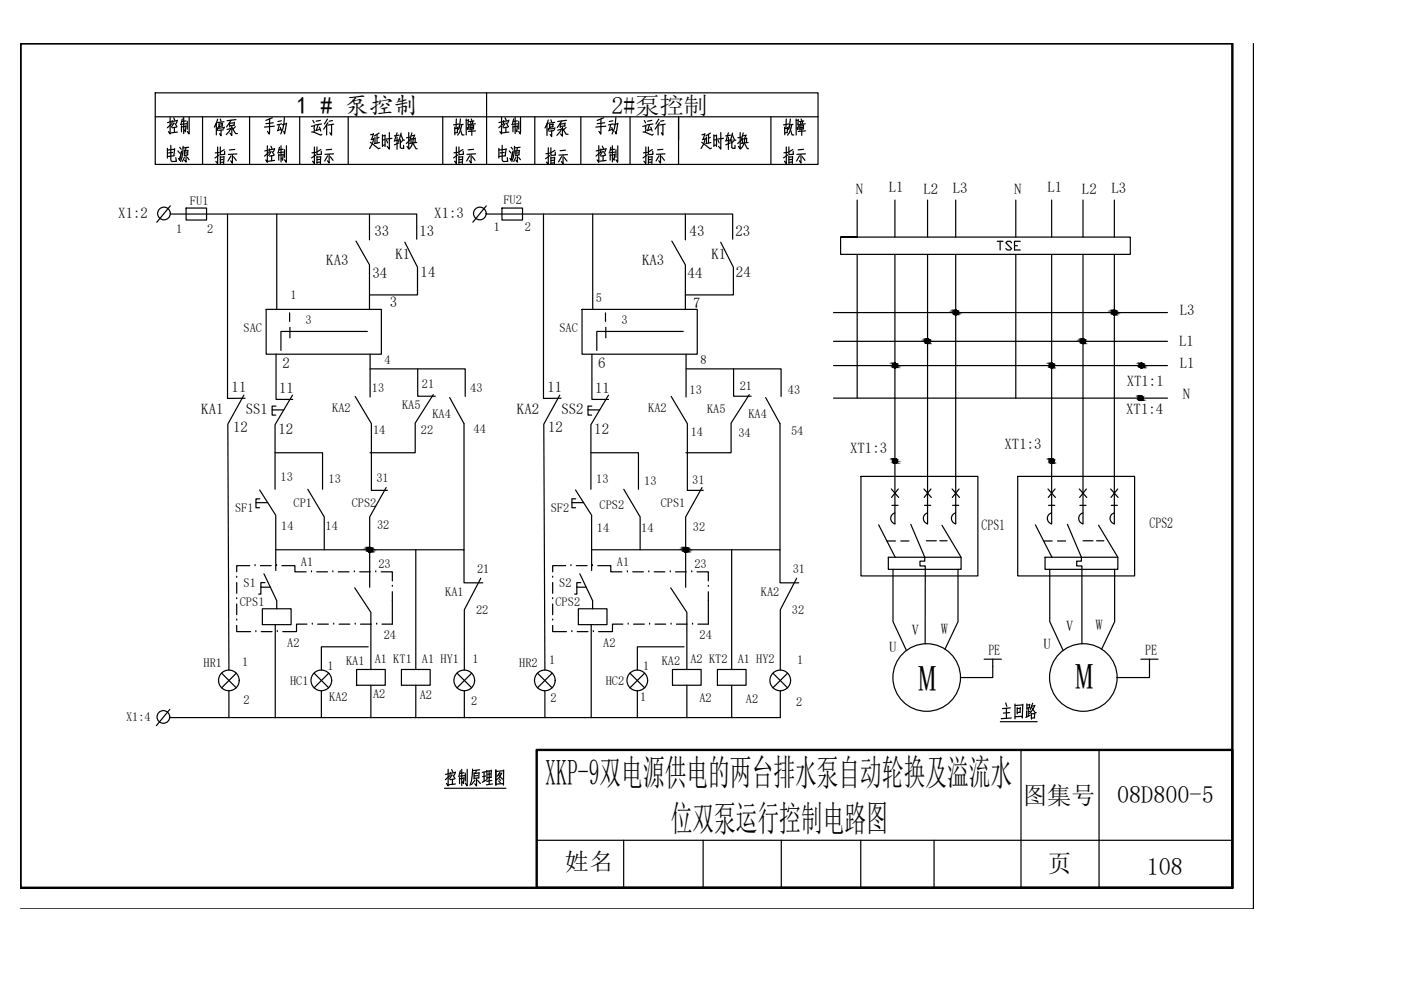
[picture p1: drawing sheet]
<svg xmlns="http://www.w3.org/2000/svg" width="297mm" height="210mm" viewBox="0 0 297 210" stroke-linecap="round" stroke-linejoin="round" font-family="sans-serif">
<!-- layer: 0 -->
<g fill="none" stroke="#000" stroke-width=".25">
<path d="M32.9 19.7h140.5v15.2h-140.5zM103.2 19.7v15.2M265.7 9.2v183.5h-261.3M32.9 24.8h140.5M35.5 31.5v2M36.1 24.9v3.5l-.4-.5M36.2 30.8l.1 3.3 1.1 .1-.1-.8M36.3 25.8l-.8 .2M36.3 26.4l-.8 .7M36.5 25.6l-.1 .8M36.6 32.3l-.9 .1M36.8 26.1l-.5 .8"/>
<path d="M36.8 25l.3 .5M36.9 33l-1.4 .2M37 27v1.1M37 31.6l-1.5 .2M37 31.5l-.1 1.5M37.1 26.1l.4 .8M37.4 26.9l-.9 .2M37.6 25.6l-1.1 .2M37.6 25.5l-.2 .7M37.6 28l-1.3 .2M37.7 32l.4 .5M37.8 33.6l.3 .3"/>
<path d="M38.1 31.2l.3 .4M38.5 26.7v1.2M38.5 32l-.4 2 .4-1.8M38.7 25.2l-.3 1M38.8 31l-.2 2.3-.3 .9M38.9 24.9v3.4M39.1 27.5l.2 .4M39.1 33.4l-.4 .8M39.1 31.8v1.3M39.4 26.8l-.9 .1M39.4 31.4l-.1 .6M39.4 25.6l-.8 .2"/>
<path d="M39.4 26.7l-.1 1.2M39.5 33v1.4l-.4-.4M39.6 26.2l-1.4 .2M39.6 32.4l-.5 .1M39.7 25.7v1.7M39.7 33.4l.4 .5M39.8 32.8l-.7 .2M39.8 31.9l-.7 .1M39.8 31.9v.9M40 31.2l-1.2 .2M40.1 24.9v3.5l-.4-.5M42.9 24.8v10.1"/>
<path d="M45.4 27l.5-.9v2.5M46.1 31.2v3.5l-.3-.5M46.1 25.3l-.2 .8M46.2 27.1l-.1 .5M46.4 26.2v.8v-.2l.8-.1M46.5 32.8l-.9 .7M46.5 32.3l-.9 .1M46.7 31.2v1.5h.9v-.6M46.7 25.2l.2 .5M46.7 33.1v1.6M46.9 27.6v1.2l-.4-.4M47.1 26.3v-.2v.6"/>
<path d="M47.1 26.2l-.7 .1M47.3 33.8l-.6 .1M47.3 27.5l-.9 .1M47.4 34.4h-.7M47.5 33.3h-.8M47.5 25.8l-1.4 .2M47.5 27.1l-1.4 .1M47.5 33.2l-.1 1.5M47.5 26.9l-.1 .4M47.5 31.7l-.8 .5M48.7 26v.9M48.9 27.3l-.8 .2"/>
<path d="M49 33.1l-.7 1.1M49 27.1l-1 1.5M49 25.5l-1 1.4M49.1 26.8v1.9l-.3-.5M49.1 27l.9 1.3h.3M49.3 32.8v1.8l-.4-.5M49.5 33.2l.6 .8M49.7 26l-1 .1M49.7 25.9l-.1 .6M49.7 26.5l-1 .2M49.8 31.7l-1.2 .1M49.9 26.9l-.5 .5"/>
<path d="M50 25.4l-1.9 .2M50.2 32.6l-1.8 .1M52.9 24.8v10.1M56.7 30.9v3.5l-.4-.5M56.9 31.8l-.8 .2M56.9 32.4l-.8 .7M57.1 31.6l-.1 .8M57.2 25.3l-.1 3.1-.4-.5M57.4 32.1l-.4 .9M57.4 31l.3 .5M57.6 33v1.1M57.7 32.1l.4 .8"/>
<path d="M57.7 25l-1.3 .5M57.9 26l-1.5 .2M58 33l-.9 .1M58.2 26.8l-2.1 .1M58.2 31.6l-1.1 .2M58.2 31.5l-.2 .7M58.2 34l-1.3 .2M59.1 32.7v1.3M59.2 26.4l-.3 1.3M59.3 31.2l-.3 1M59.4 27l.3 .7M59.6 27.4l-.8 .3"/>
<path d="M59.6 30.9v3.4M59.7 25.6l-.8 .2M59.7 33.5l.2 .5M59.7 26.3l-.9 .2M60 32.8l-.9 .1M60 31.6l-.8 .2M60 32.7l-.1 1.2M60.2 32.2l-1.3 .2M60.3 24.9l-.3 2.4-.5 1.1M60.3 31.7v1.7M60.7 26.2l-.8 .2M60.7 30.9v3.5l-.4-.5"/>
<path d="M60.7 26.1l-.4 2.3-.1-.5M63.5 24.8v10.1M66.1 28h.4l1.5 .7 .2-.2M66.3 25.5l.3 .6M66.7 31.2v3.5l-.4-.5M66.7 26.6l-.7 .2M66.7 26.5l-.2 1.5M67 32.8l-.9 .7M67 32.3l-.9 .1M67.2 31.2v1.5h1l-.1-.6M67.2 33.1v1.6M67.5 26.4l-.4 1.3"/>
<path d="M67.7 27l.3 .8M67.8 33.8l-.6 .1M67.9 27.4l-1 .3M67.9 34.4h-.7M67.9 25.5l-.9 .2M68 33.3h-.8M68 33.2l-.1 1.5M68 31.7l-.8 .5M68.2 26.3l-1.3 .2M69.3 26.4v2.2M69.4 25.3l-.6 1M69.5 33l-.7 1.1"/>
<path d="M69.5 26l-.9 1.4M69.8 32.8v1.8l-.4-.5M70 33.2l.6 .8M70.3 26.5v2.2l-.4-.5M70.3 31.7l-1.1 .1M70.5 25.6l-.7 .1M70.7 32.6l-1.8 .1M70.8 26.3l-1.3 .2M73.8 24.8v10.1M93.9 24.8v10.1M96.4 27v1.6M96.8 31.2v3.5l-.4-.5"/>
<path d="M96.8 25.2l-.1 2M97 28.1l-.6 .1M97 27.2l-.6 .1M97 27v1.1M97.1 32.8l-.9 .7M97.1 32.3l-.9 .1M97.3 31.2v1.5h1l-.1-.6M97.3 26.3l-1.1 .2M97.3 33.1v1.6M97.4 26.7l.6 1.9h.4M97.6 25.2l-.4 2.2M97.9 26.4l-.5 1.8-.4 .5"/>
<path d="M97.9 33.8l-.6 .1M98 34.4h-.7M98.1 33.3h-.8M98.1 33.2l-.1 1.5M98.1 31.7l-.8 .5M98.2 26.4l-.7 .1M98.8 25.2v3.4M99.3 25.4l-.1 2.1-.2-.5M99.3 25.5h-.5M99.6 33l-.7 1.1M99.7 26.6v1M99.8 25.8l.1 .5"/>
<path d="M99.9 32.8v1.8l-.4-.5M99.9 25.2l.1 .4M100 27.3v1.4M100.1 33.2l.6 .8M100.2 25.7v.6M100.2 27l-.5 .1M100.4 26.6l-.7 .1M100.4 31.7l-1.1 .1M100.4 26.5v.8M100.4 27.3l-.7 .1M100.5 25.7l-1 .1M100.8 26.2l-1.4 .2"/>
<path d="M100.8 27.7l-1.5 .2M100.8 32.6l-1.8 .1M105.8 31.5v2M106.3 24.9v3.5l-.3-.5M106.5 30.8v3.2l.3 .2h.9l-.2-.8M106.5 25.8l-.7 .2M106.5 26.4l-.8 .7M106.8 25.6l-.1 .8M106.9 32.3l-.9 .1M107.1 26.1l-.5 .8M107.1 25l.2 .5M107.2 33l-1.4 .2"/>
<path d="M107.3 27v1.1M107.3 31.6l-1.5 .2M107.3 31.5l-.2 1.5M107.3 26.1l.5 .8M107.7 26.9l-.9 .2M107.8 25.6l-1 .2M107.9 25.5l-.3 .7M107.9 28l-1.4 .2M108 32l.4 .5M108.1 33.6l.2 .3M108.4 31.2l.3 .4M108.8 26.7v1.2"/>
<path d="M108.8 32l-.5 2 .4-1.8M108.9 25.2l-.2 1M109.1 31l-.1 1.4-.5 1.8M109.2 24.9v3.4M109.3 27.5l.3 .4M109.4 33.4l-.5 .8M109.4 31.8v1.3M109.7 26.8l-.9 .1M109.7 25.6l-.9 .2M109.7 26.7l-.1 1.2M109.7 31.4l-.1 .6M109.7 33v1.4l-.3-.4"/>
<path d="M109.9 26.2l-1.4 .2M109.9 32.4l-.5 .1M110 25.7v1.7M110 33.4l.3 .5M110.1 32.8l-.7 .2M110.1 31.9l-.7 .1M110.1 31.9l-.1 .9M110.3 31.2l-1.2 .2M110.4 24.9l-.1 3.5-.3-.5M113.4 24.8v10.1M115.5 27.1l.5-.8v2.4M116.2 31.3v3.5l-.3-.4"/>
<path d="M116.2 25.4l-.2 .9M116.3 27.2l-.1 .6M116.5 26.4v.7v-.1l.8-.1M116.6 33l-.9 .7M116.6 32.5l-.9 .1M116.8 31.3v1.6h1l-.1-.7M116.8 25.4l.2 .5M116.8 33.3v1.5M117 27.8v1.2l-.4-.5M117.2 26.4v-.1v.6M117.2 26.4l-.7 .1M117.4 34l-.6 .1"/>
<path d="M117.4 27.7l-.9 .1M117.5 34.5l-.7 .1M117.6 33.4l-.8 .1M117.6 26l-1.4 .1M117.6 27.2l-1.4 .2M117.6 33.3l-.1 1.5M117.6 27.1l-.1 .4M117.6 31.9l-.8 .5M118.8 26.1v1M119 27.4l-.8 .2M119.1 33.2l-.7 1.1M119.1 27.3l-1 1.4"/>
<path d="M119.1 25.7l-.9 1.4M119.3 26.9v2l-.4-.5M119.3 27.2l.7 1.3h.4M119.4 32.9v1.9l-.4-.6M119.6 33.4l.6 .8M119.8 26.2l-1 .1M119.8 26.1l-.1 .6M119.8 26.7l-1 .1M119.9 31.8l-1.2 .2M120 27l-.5 .5M120.1 25.5l-1.9 .3M120.3 32.8l-1.8 .1"/>
<path d="M123.1 24.8v10.1M127 30.9v3.5l-.4-.5M127.1 31.8l-.7 .2M127.1 32.4l-.7 .7M127.4 25.3v3.1l-.4-.5M127.4 31.6l-.1 .8M127.7 32.1l-.5 .9M127.7 31l.3 .5M127.9 33v1.1M128 32.1l.4 .8M128 25l-1.4 .5M128.2 26l-1.6 .2"/>
<path d="M128.3 33l-.9 .1M128.4 26.8l-2.1 .1M128.5 31.6l-1.1 .2M128.5 31.5l-.2 .7M128.5 34l-1.4 .2M129.4 32.7v1.3M129.5 26.4l-.3 1.3M129.5 31.2l-.2 1M129.7 27l.2 .7M129.8 27.4l-.7 .3M129.8 30.9v3.4M129.9 25.6l-.7 .2"/>
<path d="M130 33.5l.2 .5M130 26.3l-1 .2M130.3 32.8l-.9 .1M130.3 31.6l-.8 .2M130.3 32.7l-.1 1.2M130.5 32.2l-1.4 .2M130.6 24.9l-.3 2.4-.5 1.1M130.6 31.7v1.7M131 26.2l-.9 .2M131 30.9l-.1 3.5-.3-.5M131 26.1l-.4 2.3-.2-.5M133.6 24.8v10.1"/>
<path d="M136.3 28h.5l1.5 .7 .2-.2M136.6 25.5l.3 .6M136.9 31.2v3.5l-.4-.5M137 26.6l-.7 .2M137 26.5l-.2 1.5M137.3 32.8l-1 .7M137.3 32.3l-.9 .1M137.5 31.2v1.5h.9v-.6M137.5 33.1v1.6M137.7 26.4l-.4 1.3M138 27l.3 .8M138.1 33.8l-.6 .1"/>
<path d="M138.2 27.4l-1 .3M138.2 34.4h-.7M138.2 25.5l-.9 .2M138.2 33.3h-.7M138.3 33.2l-.1 1.5M138.3 31.7l-.8 .5M138.4 26.3l-1.2 .2M139.5 26.4v2.2M139.7 25.3l-.6 1M139.7 33l-.6 1.1M139.8 26l-.9 1.4M140 32.8v1.8l-.3-.5"/>
<path d="M140.3 33.2l.6 .8M140.5 26.5v2.2l-.3-.5M140.5 31.7l-1.1 .1M140.8 25.6l-.8 .1M141 32.6l-1.8 .1M141 26.3l-1.2 .2M143.9 24.8v10.1M163.4 24.8v10.1M166.3 27l.1 1.6M166.7 31.2v3.5l-.4-.5M166.7 25.2l-.1 2M166.9 28.1l-.5 .1"/>
<path d="M166.9 27.2l-.6 .1M167 27l-.1 1.1M167.1 32.8l-1 .7M167.1 32.3l-.9 .1M167.3 31.2v1.5h.9v-.6M167.3 26.3l-1.2 .2M167.3 33.1v1.6M167.3 26.7l.6 1.9h.4M167.6 25.2l-.5 2.2M167.9 26.4l-.6 1.8-.3 .5M167.9 33.8l-.6 .1M167.9 34.4h-.6"/>
<path d="M168 33.3h-.7M168 33.2v1.5M168.1 31.7l-.8 .5M168.1 26.4l-.7 .1M168.8 25.2v3.4M169.3 25.4l-.1 2.1-.2-.5M169.3 25.5h-.5M169.5 33l-.6 1.1M169.6 26.6v1M169.7 25.8l.1 .5M169.8 32.8v1.8l-.3-.5M169.9 25.2l.1 .4"/>
<path d="M170 27.3v1.4M170.1 33.2l.6 .8M170.2 25.7l-.1 .6M170.2 27l-.6 .1M170.3 26.6l-.7 .1M170.3 31.7l-1.1 .1M170.4 26.5l-.1 .8M170.4 27.3l-.8 .1M170.4 25.7l-.9 .1M170.7 26.2l-1.4 .2M170.8 27.7l-1.6 .2M170.8 32.6l-1.8 .1"/>
<path d="M36.1 45.4h52.2v5.3M36.1 43.6l-2.8 3.5M39.5 44.1h4.3v2.6h-4.3zM48.2 45.4v39.1l3.8-.1M58.7 45.4v20.2M75.5 51.1l2.8 5.1v9.4M78.3 45.4v5.5M85.8 51.4l2.7 5.3v5.8h-10.2M103.1 45.4h52.2v5.3M103.1 43.6l-2.9 3.5M106.4 44.1h4.4v2.6h-4.4zM115.2 45.4v39.1l3.8-.1"/>
<path d="M125.7 45.4v20.2M142.5 51.1l2.8 5.1v9.4M145.3 45.4v5.5M152.8 51.4l2.7 5.3v5.8h-10.2M181.7 42.4v7.9h-3.5v3.6h61.4v-3.6h-61.4M181.7 53.9v30.5M189.7 42.4v7.9M189.7 53.9v57.2M196.7 42.4v7.9M196.7 53.9v57.2M202.6 42.4v7.9M202.6 53.9v57.2"/>
<path d="M215.4 42.4v7.9M215.4 53.9v30.5M223 42.4v7.9M223 53.9v57.2M229.6 42.4v7.9M229.6 53.9v57.2M236.3 42.4v7.9M236.3 53.9v57.2M56.4 65.6h24.5v9.5h-24.5zM58.5 75.1v9.6h3.6M61.4 66.3v1.9M61.5 69.4v2.2"/>
<path d="M77.9 70.3h-18.3v4M78.5 78.2h20.1v5.9M78.5 75.1v9.1M88.6 78.2v5.8h3.7M123.4 65.6h24.4v9.5h-24.4zM125.5 75.1v9.6h3.5M128.4 66.3v1.9M128.4 69.4v2.2M144.9 70.3h-18.4v4M145.5 78.2h20.1v5.9M145.5 75.1v9.1M155.5 78.2v5.8h3.8"/>
<path d="M176.7 66.3h70.8M176.7 72.4h70.8M176.7 77.5h70.8M51.7 83.8l-3.4 6.1 .2 52.2M57.7 86.9v1.1h.8M58.3 96h10.1v7.7M58.5 86.1h-.8v.8h2.5M62 83.8l-3.7 6.2v13.7M75.3 84.1l3.4 5.7v14.2h3.4M91.9 83.7l-3.9 6v6.3h-9.5M95.3 84.3l3.1 5.5v26.8M118.7 83.8l-3.4 6.1 .2 52.2"/>
<path d="M124.7 86.9v1.1h.7M125.3 96h10.1v7.7M125.5 86.1h-.8v.8h2.4M129 83.8l-3.7 6.2v13.7M142.3 84.1l3.4 5.7v14.2h3.4M158.9 83.7l-3.9 6v6.3h-9.6M162.3 84.3l3.1 5.5v26.8M176.7 84.4h70.8M54.3 106.6v1.1h.7M55.1 103.9l3.4 5.3v11.8M55.1 105.8h-.8v.8h2.4M58.5 116.6h39.9v7h4"/>
<path d="M65.3 103.7l3.4 5.9v7M81.9 103.4l-3.5 6.2v14.9M88.2 116.6v25.3M121.3 106.6h2.4M122 103.9l3.4 5.3v11.8M122.1 105.8h-.8v1.9h.7M125.4 116.6h40v7h4M132.2 103.7l3.5 5.9v7M148.8 103.4l-3.4 6.2v14.9M155.1 116.6v25.3M182.5 101h24.8v21.1h-24.8zM186.3 111.3l3.5 6.9"/>
<path d="M188 114.7h1.9M188.3 118.2h15.5v2.5h-15.5zM189 103.7l1.5 1.8M189.1 107.1h1.3M189.7 108.8a1.2 1.2 0 0 0-.9 1.1 1.2 1.2 0 0 0 .9 1.2M190.5 103.7l-1.5 1.8M191 114.7h1.7M193.1 111.2l3 7v.8h-1v1h1.1v16.5M195.9 103.7l1.6 1.8M196 107.1h1.3M196.4 114.7h2.1M196.7 108.8a1.2 1.2 0 0 0-.9 1.1 1.2 1.2 0 0 0 .9 1.2"/>
<path d="M197.4 103.7l-1.5 1.8M199.3 114.7h1.5M199.7 111.4l4.1 6.8M201.9 103.7l1.5 1.8M202 107.1h1.3M202.6 108.8a1.2 1.2 0 0 0-.9 1.1 1.2 1.2 0 0 0 .9 1.2M203.3 103.7l-1.4 1.8M215.8 101h24.8v21.1h-24.8zM219.5 111.3l3.5 6.9M221.3 114.7h1.8M221.6 118.2h15.4v2.5h-15.4zM222.2 103.7l1.6 1.8"/>
<path d="M222.3 107.1h1.3M223 108.8a1.2 1.2 0 0 0-.9 1.1 1.2 1.2 0 0 0 .9 1.2M223.7 103.7l-1.4 1.8M224.2 114.7h1.7M226.3 111.2l3 7v.8h-1v1h1.1v16.5M228.8 103.7l1.6 1.8M229 107.1h1.3M229.6 108.8a1.2 1.2 0 0 0-.9 1.1 1.2 1.2 0 0 0 .9 1.2M229.6 114.7h2.1M230.3 103.7l-1.4 1.8M232.5 114.7h1.5M232.9 111.4l4.1 6.8"/>
<path d="M235.5 103.7l1.6 1.8M235.6 107.1h1.3M236.2 108.8a1.2 1.2 0 0 0-.8 1.1 1.2 1.2 0 0 0 .8 1.2M237 103.7l-1.5 1.8M55.3 124.5v1.5h-.5M55.6 129.1h6.1v3.3h-6.1zM56 121.7l2.7 5.7v1.7M56.2 123.5h-.9v1h2M58.4 132.4v19.7M75.2 124.6l3.4 5.2v12.1M78.1 137.1h-10v5M83.2 127.4v4.9"/>
<path d="M101.9 122.6l-3.5 6.7v12.8M122.3 124.5v1.5h-.5M122.6 129.1h6.1v3.3h-6.1zM122.9 121.7l2.7 5.7v1.7M123.1 123.5h-.8v1h2M125.3 132.4v19.7M142.2 124.6l3.4 5.2v12.1M145 137.1h-9.9v5M150.2 127.4v4.9M168.9 122.6l-3.5 6.7v12.8M189.3 120.7v11.1l2.9 6.1M203.1 120.7v11.1l-2.7 5.8"/>
<path d="M208.7 139.8h3.6M210.5 139.8v3.9h-6.8M222.6 120.7v11.1l2.8 6.1M236.3 120.7v11.1l-2.7 5.8M241.9 139.8h3.6M243.7 139.8v3.9h-6.8M36 150.4l-2.9 3.5M47 142.7l3.1 3.1M48.5 146.5v5.6M50.1 142.7l-3.1 3.1M66.6 142.7l3.1 3.1M68.1 146.5v5.6"/>
<path d="M69.7 142.7l-3.1 3.1M75.6 141.9h6.1v3.4h-6.1zM78.6 145.3v6.8M85.1 141.9h6.1v3.4h-6.1zM88.2 145.3v6.8M96.9 142.7l3.1 3.1M98.4 146.5v5.6M100 142.7l-3.1 3.1M114 142.7l3.1 3.1M115.5 146.5v5.6M117.1 142.7l-3.1 3.1M133.6 142.7l3.1 3.1"/>
<path d="M135.1 146.5v5.6M136.7 142.7l-3.1 3.1M142.6 141.9h6.1v3.4h-6.1zM145.6 145.3v6.8M152.1 141.9h6.1v3.4h-6.1zM155.1 145.3v6.8M163.9 142.7l3.1 3.1M165.4 146.5v5.6h-129.4M167 142.7l-3.1 3.1M216.5 159v29.2M233 159v29.2M94.2 167.1h13.1"/>
<path d="M113.8 178.2h147.5M132.2 178.2v10M149.1 178.2v10M165.7 178.2v10M182.5 178.2v10M198 178.2v10M261.3 166.8v21.4"/>
<circle cx="34.8" cy="45.3" r="1.34"/>
<circle cx="101.7" cy="45.3" r="1.34"/>
<circle cx="78.4" cy="116.6" r=".5"/>
<circle cx="34.6" cy="152" r="1.34"/>
<circle cx="48.5" cy="144.3" r="2.19"/>
<circle cx="68.1" cy="144.3" r="2.19"/>
<circle cx="98.4" cy="144.3" r="2.19"/>
<circle cx="115.5" cy="144.3" r="2.19"/>
<circle cx="135.1" cy="144.3" r="2.19"/>
<circle cx="165.4" cy="144.3" r="2.19"/>
<circle cx="196.5" cy="143.6" r="7.2"/>
<circle cx="229.7" cy="143.6" r="7.2"/>
</g>
<g fill="#000" stroke="#000" stroke-width=".21">
<path d="M189.6 78h.1zM189.7 78h.1zM189.7 78h.2zM189.6 77h.1zM196.5 72.8l.2 .1zM196.7 72.8h.1zM196.5 71.9h.2zM202.5 66.7l.1 .1zM202.6 66.7h.2zM202.5 65.8h.1zM202.6 66.7l.1 .1zM222.8 78h.2z"/>
<path d="M223 78h.1zM222.8 77h.2zM229.4 72.8l.2 .1zM229.6 72.8h.2zM229.4 71.9h.2zM236.1 66.7l.2 .1zM236.3 66.7h.2zM236.1 65.8h.2zM241.8 78h.2zM242 78h.1zM242 78h.2zM241.9 77h.1z"/>
<path d="M189.6 98.2h.1zM189.7 98.2h.1zM189.7 98.2h.2zM189.6 97.3h.1zM222.8 98.2h.2zM223 98.2h.1zM222.8 97.3h.2zM241.7 84.9h.1zM241.8 84.9h.2zM241.7 83.9h.1zM78.2 117l.2 .1zM78.4 117l.1 .1z"/>
<path d="M78.4 117h.2zM78.2 116.1h.2zM145.2 117l.2 .1zM145.4 117l.1 .1zM145.4 117h.2zM145.2 116.1h.2z"/>
<path d="M189.3 77.5l.4 .1zM189.3 77.5l.4 .1z"/>
<path d="M189.3 77.6l.4 .1zM189.3 77.6l.4 .1z"/>
<path d="M189.3 77.7l.4 .1zM189.3 77.7l.4 .1z"/>
<path d="M189.3 77.8h.4zM189.3 77.8h.4z"/>
<path d="M189.4 77.8l.3 .1zM189.4 77.8l.3 .1z"/>
<path d="M189.4 77.9h.3zM189.4 77.9h.3z"/>
<path d="M189.5 77.9l.2 .1zM189.5 77.9l.2 .1z"/>
<path d="M189.6 77l.1 .1zM189.5 77.1h.2z"/>
<path d="M189.5 77.1h.2zM189.4 77.1h.3z"/>
<path d="M189.4 77.1l.3 .1zM189.4 77.2h.3z"/>
<path d="M189.4 77.2l.3 .1zM189.4 77.2l.3 .1z"/>
<path d="M189.3 77.3h.4zM189.3 77.3h.4z"/>
<path d="M189.3 77.3l.4 .1zM189.3 77.3l.4 .1z"/>
<path d="M189.3 77.4l.4 .1zM189.3 77.4l.4 .1z"/>
<path d="M189.7 77h.2zM189.7 77h.2z"/>
<path d="M189.7 77l.3 .1zM189.7 77l.3 .1z"/>
<path d="M189.7 77.1h.4zM189.7 77.1h.4z"/>
<path d="M189.7 77.9h.3zM189.7 77.9l.2 .1z"/>
<path d="M189.7 77.1l.4 .1zM189.7 77.1l.4 .1z"/>
<path d="M189.7 77.9h.4zM189.7 77.9h.3z"/>
<path d="M189.7 77.2l.5 .1zM189.7 77.2l.5 .1z"/>
<path d="M189.7 77.8h.5zM189.7 77.8l.4 .1z"/>
<path d="M189.7 77.3h.5zM189.7 77.3h.5z"/>
<path d="M189.7 77.7h.5zM189.7 77.7l.5 .1z"/>
<path d="M189.7 77.3l.5 .1zM189.7 77.3l.5 .1z"/>
<path d="M189.7 77.5l.5 .1zM189.7 77.5l.5 .1z"/>
<path d="M189.7 77.6h.5zM189.7 77.6l.5 .1z"/>
<path d="M189.7 77.4l.5 .1zM189.7 77.4l.5 .1z"/>
<path d="M196.2 72.4l.5 .1zM196.2 72.4l.5 .1z"/>
<path d="M196.2 72.5h.5zM196.2 72.5h.5z"/>
<path d="M196.2 72.5l.5 .1zM196.2 72.5l.5 .1z"/>
<path d="M196.2 72.6l.5 .1zM196.2 72.6l.5 .1z"/>
<path d="M196.3 72.7h.4zM196.3 72.7h.4z"/>
<path d="M196.3 72.7l.4 .1zM196.3 72.7l.4 .1z"/>
<path d="M196.4 72.8h.3zM196.4 72.8h.3z"/>
<path d="M196.5 71.9h.2zM196.4 71.9h.3z"/>
<path d="M196.4 71.9l.3 .1zM196.3 72h.4z"/>
<path d="M196.3 72h.4zM196.3 72h.4z"/>
<path d="M196.3 72l.4 .1zM196.3 72l.4 .1z"/>
<path d="M196.2 72.1l.5 .1zM196.2 72.1l.5 .1z"/>
<path d="M196.2 72.2l.5 .1zM196.2 72.2l.5 .1z"/>
<path d="M196.2 72.3l.5 .1zM196.2 72.3l.5 .1h-.5z"/>
<path d="M196.7 71.9h.1zM196.7 71.9h.1z"/>
<path d="M196.7 71.9h.2zM196.7 71.9h.2z"/>
<path d="M196.7 72.8h.2zM196.7 72.8h.1z"/>
<path d="M196.7 71.9l.3 .1zM196.7 71.9l.3 .1z"/>
<path d="M196.7 72.7h.3zM196.7 72.7l.2 .1z"/>
<path d="M196.7 72h.4zM196.7 72h.4z"/>
<path d="M196.7 72.7h.4zM196.7 72.7h.3z"/>
<path d="M196.7 72l.4 .1zM196.7 72l.4 .1z"/>
<path d="M196.7 72.6h.4zM196.7 72.6l.4 .1z"/>
<path d="M196.7 72.1l.4 .1zM196.7 72.1l.4 .1z"/>
<path d="M196.7 72.5h.4zM196.7 72.5l.4 .1z"/>
<path d="M196.7 72.2l.5 .1zM196.7 72.2l.5 .1z"/>
<path d="M196.7 72.4l.5 .1zM196.7 72.4l.5 .1z"/>
<path d="M196.7 72.5h.5zM196.7 72.5h.4z"/>
<path d="M196.7 72.3l.5 .1zM196.7 72.3l.5 .1z"/>
<path d="M202.1 66.3l.5 .1zM202.1 66.3l.5 .1z"/>
<path d="M202.1 66.4h.5zM202.1 66.4h.5z"/>
<path d="M202.2 66.4l.4 .1zM202.2 66.4l.4 .1z"/>
<path d="M202.2 66.5l.4 .1zM202.2 66.5l.4 .1z"/>
<path d="M202.2 66.6l.4 .1zM202.2 66.6l.4 .1z"/>
<path d="M202.3 66.7h.3zM202.3 66.7h.3z"/>
<path d="M202.4 66.7h.2zM202.4 66.7h.2z"/>
<path d="M202.5 65.8h.1zM202.4 65.8h.2z"/>
<path d="M202.4 65.8l.2 .1zM202.3 65.9h.3z"/>
<path d="M202.3 65.9h.3zM202.3 65.9h.3z"/>
<path d="M202.2 65.9l.4 .1zM202.2 65.9l.4 .1z"/>
<path d="M202.2 66l.4 .1zM202.2 66l.4 .1z"/>
<path d="M202.2 66.1l.4 .1zM202.2 66.1l.4 .1z"/>
<path d="M202.1 66.2l.5 .1zM202.1 66.2l.5 .1z"/>
<path d="M202.6 65.8h.2zM202.6 65.8h.2z"/>
<path d="M202.6 65.8h.3zM202.6 65.8h.3z"/>
<path d="M202.6 65.8l.3 .1zM202.6 65.8l.3 .1z"/>
<path d="M202.6 66.7h.3zM202.6 66.7h.2z"/>
<path d="M202.6 65.9h.4zM202.6 65.9h.4z"/>
<path d="M202.6 66.6h.4zM202.6 66.6l.3 .1z"/>
<path d="M202.6 65.9l.5 .1zM202.6 65.9l.5 .1z"/>
<path d="M202.6 66.5h.5zM202.6 66.5l.4 .1z"/>
<path d="M202.6 66l.5 .1zM202.6 66l.5 .1z"/>
<path d="M202.6 66.5h.5zM202.6 66.5h.5z"/>
<path d="M202.6 66.1l.5 .1zM202.6 66.1l.5 .1z"/>
<path d="M202.6 66.3l.5 .1zM202.6 66.3l.5 .1z"/>
<path d="M202.6 66.4h.5zM202.6 66.4l.5 .1z"/>
<path d="M202.6 66.2l.5 .1zM202.6 66.2l.5 .1z"/>
<path d="M222.5 77.5l.5 .1zM222.5 77.5l.5 .1z"/>
<path d="M222.5 77.6l.5 .1zM222.5 77.6l.5 .1z"/>
<path d="M222.5 77.7l.5 .1zM222.5 77.7l.5 .1z"/>
<path d="M222.5 77.8h.5zM222.5 77.8h.5z"/>
<path d="M222.6 77.8l.4 .1zM222.6 77.8l.4 .1z"/>
<path d="M222.7 77.9h.3zM222.7 77.9h.3z"/>
<path d="M222.7 77.9l.3 .1zM222.7 77.9l.3 .1z"/>
<path d="M222.8 77l.2 .1zM222.7 77.1h.3z"/>
<path d="M222.7 77.1h.3zM222.7 77.1h.3z"/>
<path d="M222.7 77.1l.3 .1zM222.7 77.1l.3 .1z"/>
<path d="M222.6 77.2l.4 .1zM222.6 77.2l.4 .1z"/>
<path d="M222.5 77.3h.5zM222.5 77.3h.5z"/>
<path d="M222.5 77.3l.5 .1zM222.5 77.3l.5 .1z"/>
<path d="M222.5 77.4l.5 .1zM222.5 77.4l.5 .1z"/>
<path d="M223 77h.1zM223 77h.1z"/>
<path d="M223 77l.2 .1zM223 77l.2 .1z"/>
<path d="M223 77.9h.2zM223 77.9l.1 .1z"/>
<path d="M223 77.1h.3zM223 77.1h.3z"/>
<path d="M223 77.9h.3zM223 77.9h.2z"/>
<path d="M223 77.1l.4 .1zM223 77.1l.4 .1z"/>
<path d="M223 77.8h.4zM223 77.8l.3 .1z"/>
<path d="M223 77.2l.4 .1zM223 77.2l.4 .1z"/>
<path d="M223 77.8h.4zM223 77.8h.4z"/>
<path d="M223 77.3h.5zM223 77.3h.5z"/>
<path d="M223 77.7h.5zM223 77.7l.4 .1z"/>
<path d="M223 77.3l.5 .1zM223 77.3l.5 .1z"/>
<path d="M223 77.5l.5 .1zM223 77.5l.5 .1z"/>
<path d="M223 77.6h.5zM223 77.6l.5 .1z"/>
<path d="M223 77.4l.5 .1zM223 77.4l.5 .1z"/>
<path d="M229.1 72.4l.5 .1zM229.1 72.4l.5 .1z"/>
<path d="M229.1 72.5h.5zM229.1 72.5h.5z"/>
<path d="M229.1 72.5l.5 .1zM229.1 72.5l.5 .1z"/>
<path d="M229.2 72.6l.4 .1zM229.2 72.6l.4 .1z"/>
<path d="M229.2 72.7h.4zM229.2 72.7h.4z"/>
<path d="M229.3 72.7l.3 .1zM229.3 72.7l.3 .1z"/>
<path d="M229.4 72.8h.2zM229.4 72.8h.2z"/>
<path d="M229.4 71.9h.2zM229.4 71.9h.2z"/>
<path d="M229.4 71.9l.2 .1zM229.3 72h.3z"/>
<path d="M229.3 72h.3zM229.3 72h.3z"/>
<path d="M229.2 72l.4 .1zM229.2 72l.4 .1z"/>
<path d="M229.2 72.1l.4 .1zM229.2 72.1l.4 .1z"/>
<path d="M229.1 72.2l.5 .1zM229.1 72.2l.5 .1z"/>
<path d="M229.1 72.3l.5 .1zM229.1 72.3l.5 .1z"/>
<path d="M229.6 71.9h.2zM229.6 71.9h.2z"/>
<path d="M229.6 71.9h.3zM229.6 71.9h.3z"/>
<path d="M229.6 72.8h.3zM229.6 72.8h.2z"/>
<path d="M229.6 71.9l.3 .1zM229.6 71.9l.3 .1z"/>
<path d="M229.6 72.7h.3zM229.6 72.7l.3 .1z"/>
<path d="M229.6 72h.4zM229.6 72h.4z"/>
<path d="M229.6 72.7h.4zM229.6 72.7h.3z"/>
<path d="M229.6 72l.5 .1zM229.6 72l.5 .1z"/>
<path d="M229.6 72.6h.5zM229.6 72.6l.4 .1z"/>
<path d="M229.6 72.1l.5 .1zM229.6 72.1l.5 .1z"/>
<path d="M229.6 72.5h.5zM229.6 72.5l.5 .1z"/>
<path d="M229.6 72.2l.5 .1zM229.6 72.2l.5 .1z"/>
<path d="M229.6 72.5h.5zM229.6 72.5h.5z"/>
<path d="M229.6 72.3l.5 .1zM229.6 72.3l.5 .1z"/>
<path d="M229.6 72.4h.5zM229.6 72.4l.5 .1z"/>
<path d="M235.8 66.3l.5 .1zM235.8 66.3l.5 .1z"/>
<path d="M235.8 66.4h.5zM235.8 66.4h.5z"/>
<path d="M235.8 66.4l.5 .1zM235.8 66.4l.5 .1z"/>
<path d="M235.8 66.5l.5 .1zM235.8 66.5l.5 .1z"/>
<path d="M235.9 66.6l.4 .1zM235.9 66.6l.4 .1z"/>
<path d="M235.9 66.7h.4zM235.9 66.7h.4z"/>
<path d="M236 66.7h.3zM236 66.7h.3z"/>
<path d="M236.1 65.8h.2zM236 65.8h.3z"/>
<path d="M236 65.8l.3 .1zM235.9 65.9h.4z"/>
<path d="M235.9 65.9h.4zM235.9 65.9h.4z"/>
<path d="M235.9 65.9l.4 .1zM235.9 65.9l.4 .1z"/>
<path d="M235.8 66l.5 .1zM235.8 66l.5 .1z"/>
<path d="M235.8 66.1l.5 .1zM235.8 66.1l.5 .1z"/>
<path d="M235.8 66.2l.5 .1zM235.8 66.2l.5 .1z"/>
<path d="M236.3 65.8h.1zM236.3 65.8h.1z"/>
<path d="M236.3 65.8h.2zM236.3 65.8h.2z"/>
<path d="M236.3 65.8l.3 .1zM236.3 65.8l.3 .1z"/>
<path d="M236.3 66.7h.2zM236.3 66.7h.2z"/>
<path d="M236.3 65.9h.3zM236.3 65.9h.3z"/>
<path d="M236.3 66.6h.3zM236.3 66.6l.2 .1z"/>
<path d="M236.3 65.9l.4 .1zM236.3 65.9l.4 .1z"/>
<path d="M236.3 66.5h.4zM236.3 66.5l.3 .1z"/>
<path d="M236.3 66l.4 .1zM236.3 66l.4 .1z"/>
<path d="M236.3 66.5h.4zM236.3 66.5h.4z"/>
<path d="M236.3 66.1l.4 .1zM236.3 66.1l.4 .1z"/>
<path d="M236.3 66.4h.4zM236.3 66.4l.4 .1z"/>
<path d="M236.3 66.2l.5 .1zM236.3 66.2l.5 .1z"/>
<path d="M236.3 66.3h.5zM236.3 66.3l.4 .1z"/>
<path d="M241.8 78h.2zM241.9 78h.1z"/>
<path d="M241.5 77.5l.5 .1zM241.5 77.5l.5 .1z"/>
<path d="M241.5 77.6l.5 .1zM241.5 77.6l.5 .1z"/>
<path d="M241.6 77.7l.4 .1zM241.6 77.7l.4 .1z"/>
<path d="M241.6 77.8l.4 .1zM241.6 77.8l.4 .1z"/>
<path d="M241.7 77.9h.3zM241.7 77.9h.3z"/>
<path d="M241.7 77.9l.3 .1zM241.7 77.9l.3 .1z"/>
<path d="M241.9 77l.1 .1zM241.8 77.1h.2z"/>
<path d="M241.8 77.1h.2zM241.7 77.1h.3z"/>
<path d="M241.7 77.1l.3 .1zM241.7 77.1l.3 .1z"/>
<path d="M241.6 77.2l.4 .1zM241.6 77.2l.4 .1z"/>
<path d="M241.6 77.3h.4zM241.6 77.3h.4z"/>
<path d="M241.5 77.3l.5 .1zM241.5 77.3l.5 .1z"/>
<path d="M241.5 77.4l.5 .1zM241.5 77.4l.5 .1z"/>
<path d="M242 77h.2zM242 77h.2z"/>
<path d="M242 77l.3 .1zM242 77l.3 .1z"/>
<path d="M242 77.1h.3zM242 77.1h.3z"/>
<path d="M242 77.9h.3zM242 77.9l.2 .1z"/>
<path d="M242 77.1l.4 .1zM242 77.1l.4 .1z"/>
<path d="M242 77.9h.4zM242 77.9h.3z"/>
<path d="M242 77.2l.5 .1zM242 77.2l.5 .1z"/>
<path d="M242 77.8h.4zM242 77.8l.4 .1z"/>
<path d="M242 77.3h.5zM242 77.3h.5z"/>
<path d="M242 77.7h.5zM242 77.7l.4 .1z"/>
<path d="M242 77.3l.5 .1zM242 77.3l.5 .1z"/>
<path d="M242 77.6h.5zM242 77.6l.5 .1z"/>
<path d="M242 77.5h.5zM242 77.5l.5 .1z"/>
<path d="M242 77.4l.5 .1zM242 77.4l.5 .1z"/>
<path d="M189.3 97.7l.4 .1zM189.3 97.7l.4 .1z"/>
<path d="M189.3 97.8l.4 .1zM189.3 97.8l.4 .1z"/>
<path d="M189.3 97.9l.4 .1zM189.3 97.9l.4 .1z"/>
<path d="M189.3 98l.4 .1zM189.3 98l.4 .1z"/>
<path d="M189.4 98.1h.3zM189.4 98.1h.3z"/>
<path d="M189.4 98.1l.3 .1zM189.4 98.1l.3 .1z"/>
<path d="M189.5 98.2h.2zM189.5 98.2h.2z"/>
<path d="M189.6 97.3h.1zM189.5 97.3h.2z"/>
<path d="M189.5 97.3l.2 .1zM189.5 97.3l.2 .1z"/>
<path d="M189.4 97.4h.3zM189.4 97.4h.3z"/>
<path d="M189.4 97.4l.3 .1zM189.4 97.4l.3 .1z"/>
<path d="M189.3 97.5l.4 .1zM189.3 97.5l.4 .1z"/>
<path d="M189.3 97.6l.4 .1zM189.3 97.6l.4 .1z"/>
<path d="M189.3 97.7h.4zM189.3 97.7h.4z"/>
<path d="M189.7 97.2l.2 .1zM189.7 97.2l.2 .1z"/>
<path d="M189.7 97.3h.3zM189.7 97.3h.3z"/>
<path d="M189.7 97.3l.4 .1zM189.7 97.3l.4 .1z"/>
<path d="M189.7 98.2h.3zM189.7 98.2h.2z"/>
<path d="M189.7 97.4h.4zM189.7 97.4h.4z"/>
<path d="M189.7 98.1h.4zM189.7 98.1l.3 .1z"/>
<path d="M189.7 97.4l.5 .1zM189.7 97.4l.5 .1z"/>
<path d="M189.7 98h.5zM189.7 98l.4 .1z"/>
<path d="M189.7 97.5l.5 .1zM189.7 97.5l.5 .1z"/>
<path d="M189.7 97.9h.5zM189.7 97.9l.5 .1z"/>
<path d="M189.7 97.6l.5 .1zM189.7 97.6l.5 .1z"/>
<path d="M189.7 97.7l.5 .2zM189.7 97.7l.5 .2z"/>
<path d="M189.7 97.9h.5zM189.7 97.9h.5z"/>
<path d="M189.7 97.7h.5zM189.7 97.7h.5z"/>
<path d="M222.5 97.7l.5 .1zM222.5 97.7l.5 .1z"/>
<path d="M222.5 97.8l.5 .1zM222.5 97.8l.5 .1z"/>
<path d="M222.5 97.9l.5 .1zM222.5 97.9l.5 .1z"/>
<path d="M222.5 98l.5 .1zM222.5 98l.5 .1z"/>
<path d="M222.6 98.1h.4zM222.6 98.1h.4z"/>
<path d="M222.7 98.1l.3 .1zM222.7 98.1l.3 .1z"/>
<path d="M222.7 98.2h.3zM222.7 98.2h.3z"/>
<path d="M222.8 97.3h.2zM222.7 97.3h.3z"/>
<path d="M222.7 97.3l.3 .1zM222.7 97.3l.3 .1z"/>
<path d="M222.7 97.4h.3zM222.6 97.4h.4z"/>
<path d="M222.6 97.4l.4 .1zM222.6 97.4l.4 .1z"/>
<path d="M222.5 97.5l.5 .1zM222.5 97.5l.5 .1z"/>
<path d="M222.5 97.6l.5 .1zM222.5 97.6l.5 .1z"/>
<path d="M222.5 97.7h.5zM222.5 97.7h.5z"/>
<path d="M223 97.2l.1 .1zM223 97.2l.1 .1z"/>
<path d="M223 97.3h.2zM223 97.3h.2z"/>
<path d="M223 98.2h.2zM223 98.2h.1z"/>
<path d="M223 97.3l.3 .1zM223 97.3l.3 .1z"/>
<path d="M223 98.1h.3zM223 98.1l.2 .1z"/>
<path d="M223 97.4h.4zM223 97.4h.4z"/>
<path d="M223 98.1h.4zM223 98.1h.3z"/>
<path d="M223 97.4l.4 .1zM223 97.4l.4 .1z"/>
<path d="M223 98h.4zM223 98l.4 .1z"/>
<path d="M223 97.5l.5 .1zM223 97.5l.5 .1z"/>
<path d="M223 97.9h.5zM223 97.9l.4 .1z"/>
<path d="M223 97.6l.5 .1zM223 97.6l.5 .1z"/>
<path d="M223 97.7l.5 .1zM223 97.7l.5 .1z"/>
<path d="M223 97.8h.5zM223 97.8l.5 .1z"/>
<path d="M223 97.7h.5zM223 97.7h.5z"/>
<path d="M241.3 84.4l.5 .1zM241.3 84.4l.5 .1z"/>
<path d="M241.3 84.5l.5 .1zM241.3 84.5l.5 .1z"/>
<path d="M241.3 84.6l.5 .1zM241.3 84.6l.5 .1z"/>
<path d="M241.4 84.7l.4 .1zM241.4 84.7l.4 .1z"/>
<path d="M241.4 84.8h.4zM241.4 84.8h.4z"/>
<path d="M241.5 84.8l.3 .1zM241.5 84.8l.3 .1z"/>
<path d="M241.6 84.9h.2zM241.6 84.9h.2z"/>
<path d="M241.7 83.9l.1 .1zM241.6 84h.2z"/>
<path d="M241.6 84h.2zM241.5 84h.3z"/>
<path d="M241.5 84l.3 .1zM241.5 84l.3 .1z"/>
<path d="M241.4 84.1l.4 .1zM241.4 84.1l.4 .1z"/>
<path d="M241.4 84.2h.4zM241.4 84.2h.4z"/>
<path d="M241.3 84.2l.5 .1zM241.3 84.2l.5 .1z"/>
<path d="M241.3 84.3l.5 .1zM241.3 84.3l.5 .1z"/>
<path d="M241.8 83.9h.2zM241.8 83.9h.2z"/>
<path d="M241.8 83.9l.3 .1zM241.8 83.9l.3 .1z"/>
<path d="M241.8 84.9h.3zM241.8 84.9h.2z"/>
<path d="M241.8 84h.3zM241.8 84h.3z"/>
<path d="M241.8 84.8h.3zM241.8 84.8l.3 .1z"/>
<path d="M241.8 84l.4 .1zM241.8 84l.4 .1z"/>
<path d="M241.8 84.8h.4zM241.8 84.8h.3z"/>
<path d="M241.8 84.1l.5 .1zM241.8 84.1l.5 .1z"/>
<path d="M241.8 84.7h.5zM241.8 84.7l.4 .1z"/>
<path d="M241.8 84.2h.5zM241.8 84.2h.5z"/>
<path d="M241.8 84.6h.5zM241.8 84.6l.5 .1z"/>
<path d="M241.8 84.2l.5 .1zM241.8 84.2l.5 .1z"/>
<path d="M241.8 84.5h.5zM241.8 84.5l.5 .1z"/>
<path d="M241.8 84.3l.5 .1zM241.8 84.3l.5 .1z"/>
<path d="M241.8 84.4h.5zM241.8 84.4l.5 .1z"/>
<path d="M78.2 117l.2 .1zM78.3 117.1h.1z"/>
<path d="M77.9 116.6h.5zM77.9 116.6h.5z"/>
<path d="M77.9 116.6l.5 .2zM77.9 116.6l.5 .2z"/>
<path d="M77.9 116.8h.5zM77.9 116.8h.5z"/>
<path d="M78 116.8l.4 .1zM78 116.8l.4 .1z"/>
<path d="M78 116.9l.4 .1zM78 116.9l.4 .1z"/>
<path d="M78.1 117h.3zM78.1 117h.3z"/>
<path d="M78.2 116.1h.2zM78.1 116.1h.3z"/>
<path d="M78.1 116.1l.3 .1zM78.1 116.2h.3z"/>
<path d="M78.1 116.2h.3zM78.1 116.2h.3z"/>
<path d="M78 116.2l.4 .1zM78 116.2l.4 .1z"/>
<path d="M77.9 116.3l.5 .1zM77.9 116.3l.5 .1z"/>
<path d="M77.9 116.4l.5 .1zM77.9 116.4l.5 .1h-.5z"/>
<path d="M77.9 116.5l.5 .1zM77.9 116.5l.5 .1z"/>
<path d="M78.4 116.1h.2zM78.4 116.1h.2z"/>
<path d="M78.4 116.1h.3zM78.4 116.1h.3z"/>
<path d="M78.4 117h.3zM78.4 117h.2z"/>
<path d="M78.4 116.1l.3 .1zM78.4 116.1l.3 .1z"/>
<path d="M78.4 116.9h.3zM78.4 116.9l.3 .1z"/>
<path d="M78.4 116.2l.4 .1zM78.4 116.2l.4 .1z"/>
<path d="M78.4 116.8h.4zM78.4 116.8l.3 .1z"/>
<path d="M78.4 116.3l.4 .1zM78.4 116.3l.4 .1z"/>
<path d="M78.4 116.8h.4zM78.4 116.8h.4z"/>
<path d="M78.4 116.4l.5 .1zM78.4 116.4l.5 .1z"/>
<path d="M78.4 116.6h.5zM78.4 116.6h.5z"/>
<path d="M78.4 116.6h.5zM78.4 116.6l.4 .2z"/>
<path d="M78.4 116.5l.5 .1zM78.4 116.5l.5 .1z"/>
<path d="M144.9 116.6h.5zM144.9 116.6h.5z"/>
<path d="M144.9 116.6l.5 .2zM144.9 116.6l.5 .2z"/>
<path d="M144.9 116.8h.5zM144.9 116.8h.5z"/>
<path d="M145 116.8l.4 .1zM145 116.8l.4 .1z"/>
<path d="M145 116.9l.4 .1zM145 116.9l.4 .1z"/>
<path d="M145.1 117h.3zM145.1 117h.3z"/>
<path d="M145.2 116.1h.2zM145.1 116.1h.3z"/>
<path d="M145.1 116.1l.3 .1zM145.1 116.2h.3z"/>
<path d="M145.1 116.2h.3zM145.1 116.2h.3z"/>
<path d="M145 116.2l.4 .1zM145 116.2l.4 .1z"/>
<path d="M145 116.3l.4 .1zM145 116.3l.4 .1z"/>
<path d="M144.9 116.4l.5 .1zM144.9 116.4l.5 .1h-.5z"/>
<path d="M144.9 116.5l.5 .1zM144.9 116.5l.5 .1z"/>
<path d="M145.4 116.1h.2zM145.4 116.1h.2z"/>
<path d="M145.4 116.1h.3zM145.4 116.1h.3z"/>
<path d="M145.4 117h.3zM145.4 117h.2z"/>
<path d="M145.4 116.1l.4 .1zM145.4 116.1l.4 .1z"/>
<path d="M145.4 116.9h.4zM145.4 116.9l.3 .1z"/>
<path d="M145.4 116.2l.4 .1zM145.4 116.2l.4 .1z"/>
<path d="M145.4 116.8h.4zM145.4 116.8l.4 .1z"/>
<path d="M145.4 116.3l.5 .1zM145.4 116.3l.5 .1z"/>
<path d="M145.4 116.8h.5zM145.4 116.8h.4z"/>
<path d="M145.4 116.4l.5 .1zM145.4 116.4l.5 .1z"/>
<path d="M145.4 116.6h.5zM145.4 116.6h.5z"/>
<path d="M145.4 116.6h.5zM145.4 116.6l.5 .2z"/>
<path d="M145.4 116.5l.5 .1zM145.4 116.5l.5 .1z"/>
</g>
<g fill="none" stroke="#000" stroke-width=".25">
<path d="M52.9 119.9h-2.7v1.3M54.1 119.9h.1M55.2 119.9h2.3M58.6 119.9h.1M59.8 119.9h2.7v1.3h2.4M119.9 119.9h-2.7v1.3M121.1 119.9h.1M122.2 119.9h2.3M125.6 119.9h.1M126.7 119.9h2.8v1.3h2.4M50.2 122.4h.1M50.2 126.9h.1"/>
<path d="M50.2 131.5h.1M50.2 132.6v1.3h2.9M50.2 123.5v2.3M50.2 128.1v2.2M54.3 133.9h.1M55.4 133.9h2.3M58.8 133.9h.1M65.1 132.3h-2.2v1.6h-3M66 121.2h.1M66.2 132.3h.1M67.2 121.2h2.2M67.4 132.3h2.2"/>
<path d="M70.6 121.2h.1M70.8 132.3h.1M71.7 121.2h2.3M71.9 132.3h2.3M75.1 121.2h.1M75.3 132.3h.1M76.3 121.2h2.2M76.4 132.3h2.3M79.7 121.2h.1M79.9 132.3h.1M80.8 121.2h2.4v2M81 132.3h2.2"/>
<path d="M83.2 124.3h.1M83.2 125.5v1.9M117.2 122.4h.1M117.2 126.9h.1M117.2 131.5h.1M117.2 132.6v1.3h2.9M117.2 123.5v2.3M117.2 128.1v2.2M121.2 133.9h.1M122.4 133.9h2.3M125.8 133.9h.1M132.1 132.3h-2.2v1.6h-3"/>
<path d="M133 121.2h.1M133.2 132.3h.1M134.2 121.2h2.2M134.3 132.3h2.3M137.6 121.2h.1M137.7 132.3h.1M138.7 121.2h2.3M138.9 132.3h2.2M142.1 121.2h.1M142.3 132.3h.1M143.2 121.2h2.3M143.4 132.3h2.3"/>
<path d="M146.7 121.2h.1M146.8 132.3h.1M147.8 121.2h2.4v2M148 132.3h2.2M150.2 124.3h.1M150.2 125.5v1.9"/>
</g>
<!-- layer: 0 -->
<path d="M4.4 9.2h256.9v179h-256.9zM113.8 159h147.5v29.2h-147.5z" fill="none" stroke="#000" stroke-width=".51"/>
<g font-size="7.7">
<text x="194.6" y="146.5">M</text>
<text x="228" y="146">M</text>
<text x="115.6" y="166.4">XKP-9双电源供电的两台排水泵自动轮换及溢流水</text>
<text x="142.2" y="176.3">位双泵运行控制电路图</text>
</g>
<g font-size="7.5">
<text x="211.3" y="154.2">主回路</text>
<text x="93.5" y="168.3">控制原理图</text>
</g>
<g font-size="7.1">
<text x="77.6" y="32.8">延时轮换</text>
<text x="147.8" y="32.8">延时轮换</text>
</g>
<text font-size="5.2" x="62.8" y="24.2">1#泵控制</text>
<g font-size="5.1">
<text x="129.6" y="24.2">2#泵控制</text>
<text x="216.9" y="170.4">图集号</text>
<text x="236.9" y="170.3">08D800-5</text>
<text x="119.8" y="184.5">姓名</text>
<text x="222.2" y="184.9">页</text>
<text x="243.1" y="185.6">108</text>
</g>
<text font-size="4.9" x="210.6" y="54.3">TSE</text>
<g font-size="3.1">
<text x="181.4" y="41">N</text>
<text x="188.4" y="40.7">L1</text>
<text x="195.8" y="41">L2</text>
<text x="202" y="40.9">L3</text>
<text x="215.1" y="41">N</text>
<text x="222.1" y="40.7">L1</text>
<text x="229.4" y="41">L2</text>
<text x="235.6" y="40.9">L3</text>
<text x="25.1" y="46.2">X1:2</text>
<text x="92.1" y="46.2">X1:3</text>
<text x="79.4" y="50.1">33</text>
<text x="88.9" y="50.1">13</text>
<text x="146.2" y="50.1">43</text>
<text x="155.9" y="50.1">23</text>
<text x="69.2" y="56.2">KA3</text>
<text x="79" y="58.9">34</text>
<text x="83.8" y="55">K1</text>
<text x="89.2" y="58.7">14</text>
<text x="136.1" y="56.2">KA3</text>
<text x="145.8" y="58.9">44</text>
<text x="150.8" y="55">K1</text>
<text x="156" y="58.7">24</text>
<text x="82.7" y="65.1">3</text>
<text x="147" y="65.2">7</text>
<text x="250.1" y="66.7">L3</text>
<text x="250" y="73.4">L1</text>
<text x="49.1" y="83.2">11</text>
<text x="59.2" y="83.3">11</text>
<text x="59.9" y="78">2</text>
<text x="116.1" y="83.2">11</text>
<text x="126.2" y="83.3">11</text>
<text x="126.9" y="78">6</text>
<text x="238.9" y="81.9">XT1:1</text>
<text x="250.1" y="78.1">L1</text>
<text x="42.7" y="87.7">KA1</text>
<text x="52.1" y="87.8">SS1</text>
<text x="109.6" y="87.7">KA2</text>
<text x="119" y="87.8">SS2</text>
<text x="238.8" y="87.8">XT1:4</text>
<text x="250.8" y="84.5">N</text>
<text x="49.4" y="91.5">12</text>
<text x="59" y="91.9">12</text>
<text x="116.2" y="91.7">12</text>
<text x="126" y="91.9">12</text>
<text x="180.2" y="96">XT1:3</text>
<text x="213" y="95.1">XT1:3</text>
<text x="208.1" y="112.3">CPS1</text>
<text x="243.7" y="112">CPS2</text>
<text x="193.3" y="134.6">V</text>
<text x="199.5" y="134.5">W</text>
<text x="221.3" y="137.5">U</text>
<text x="226" y="133.8">V</text>
<text x="232.2" y="133.6">W</text>
<text x="188.5" y="138.3">U</text>
<text x="209.5" y="139">PE</text>
<text x="242.8" y="139">PE</text>
</g>
<g font-size="2.6">
<text x="40.3" y="43.5">FU1</text>
<text x="106.7" y="43.3">FU2</text>
<text x="37.4" y="49.4">1</text>
<text x="43.9" y="49.4">2</text>
<text x="104.7" y="49">1</text>
<text x="111.3" y="49">2</text>
<text x="61.6" y="63.5">1</text>
<text x="126.3" y="64.1">5</text>
<text x="51.6" y="70.4">SAC</text>
<text x="64.8" y="68.7">3</text>
<text x="118.6" y="70.4">SAC</text>
<text x="131.7" y="68.7">3</text>
<text x="81.5" y="77.2">4</text>
<text x="148.5" y="77.2">8</text>
<text x="78.9" y="83.2">13</text>
<text x="89.5" y="82.3">21</text>
<text x="99.7" y="83.2">43</text>
<text x="146.2" y="83.6">13</text>
<text x="156.8" y="82.7">21</text>
<text x="167.1" y="83.6">43</text>
<text x="70.4" y="87.4">KA2</text>
<text x="85.2" y="86.7">KA5</text>
<text x="91.7" y="88.7">KA4</text>
<text x="137.4" y="87.4">KA2</text>
<text x="149.9" y="87.5">KA5</text>
<text x="158.7" y="88.7">KA4</text>
<text x="79.1" y="91.9">14</text>
<text x="89.2" y="92.1">22</text>
<text x="100.4" y="91.8">44</text>
<text x="146.5" y="92.4">14</text>
<text x="156.5" y="92.6">34</text>
<text x="167.7" y="92.2">54</text>
<text x="59.5" y="101.9">13</text>
<text x="62.2" y="107.6">CP1</text>
<text x="69.7" y="102.5">13</text>
<text x="74.6" y="107.5">CPS2</text>
<text x="79.8" y="102.1">31</text>
<text x="126.4" y="102.3">13</text>
<text x="127.1" y="107.9">CPS2</text>
<text x="136.6" y="102.9">13</text>
<text x="140.1" y="107.5">CPS1</text>
<text x="146.8" y="102.6">31</text>
<text x="49.8" y="108.6">SF1</text>
<text x="59.6" y="112.5">14</text>
<text x="69" y="112.3">14</text>
<text x="79.9" y="112.1">32</text>
<text x="116.8" y="108.6">SF2</text>
<text x="126.6" y="112.9">14</text>
<text x="136" y="112.7">14</text>
<text x="146.9" y="112.5">32</text>
<text x="63.8" y="119.9">A1</text>
<text x="130.8" y="119.9">A1</text>
<text x="51.6" y="124.5">S1</text>
<text x="80.2" y="120.5">23</text>
<text x="101.1" y="121.5">21</text>
<text x="118.6" y="124.5">S2</text>
<text x="147.2" y="120.5">23</text>
<text x="168.1" y="121.5">31</text>
<text x="50.8" y="128.6">CPS1</text>
<text x="94.4" y="126.4">KA1</text>
<text x="100.9" y="130.2">22</text>
<text x="117.8" y="128.6">CPS2</text>
<text x="161.3" y="126.4">KA2</text>
<text x="167.9" y="130.2">32</text>
<text x="60.9" y="137.2">A2</text>
<text x="81.4" y="135.6">24</text>
<text x="127.9" y="137.2">A2</text>
<text x="148.3" y="135.6">24</text>
<text x="43.2" y="141.5">HR1</text>
<text x="51.4" y="141.2">1</text>
<text x="69.4" y="142.1">1</text>
<text x="73.4" y="141">KA1</text>
<text x="79.5" y="140.6">A1 KT1</text>
<text x="89.5" y="140.7">A1 HY1</text>
<text x="100.2" y="140.6">1</text>
<text x="110.1" y="141.5">HR2</text>
<text x="116.5" y="140.9">1</text>
<text x="136.4" y="142.1">1</text>
<text x="140.3" y="141">KA2</text>
<text x="146.4" y="140.6">A2 KT2</text>
<text x="156.4" y="140.7">A1 HY2</text>
<text x="169" y="140.9">1</text>
<text x="51.6" y="149.2">2</text>
<text x="61.5" y="145.1">HC1</text>
<text x="69.8" y="148.6">KA2</text>
<text x="79.1" y="148.1">A2</text>
<text x="89" y="148.2">A2</text>
<text x="99.9" y="149.5">2</text>
<text x="116.7" y="148.9">2</text>
<text x="128.4" y="145.1">HC2</text>
<text x="135.7" y="148.7">1</text>
<text x="148.3" y="148.9">A2</text>
<text x="158.2" y="149.1">A2</text>
<text x="168.8" y="149.8">2</text>
<text x="26.7" y="152.9">X1:4</text>
</g>
</svg>
